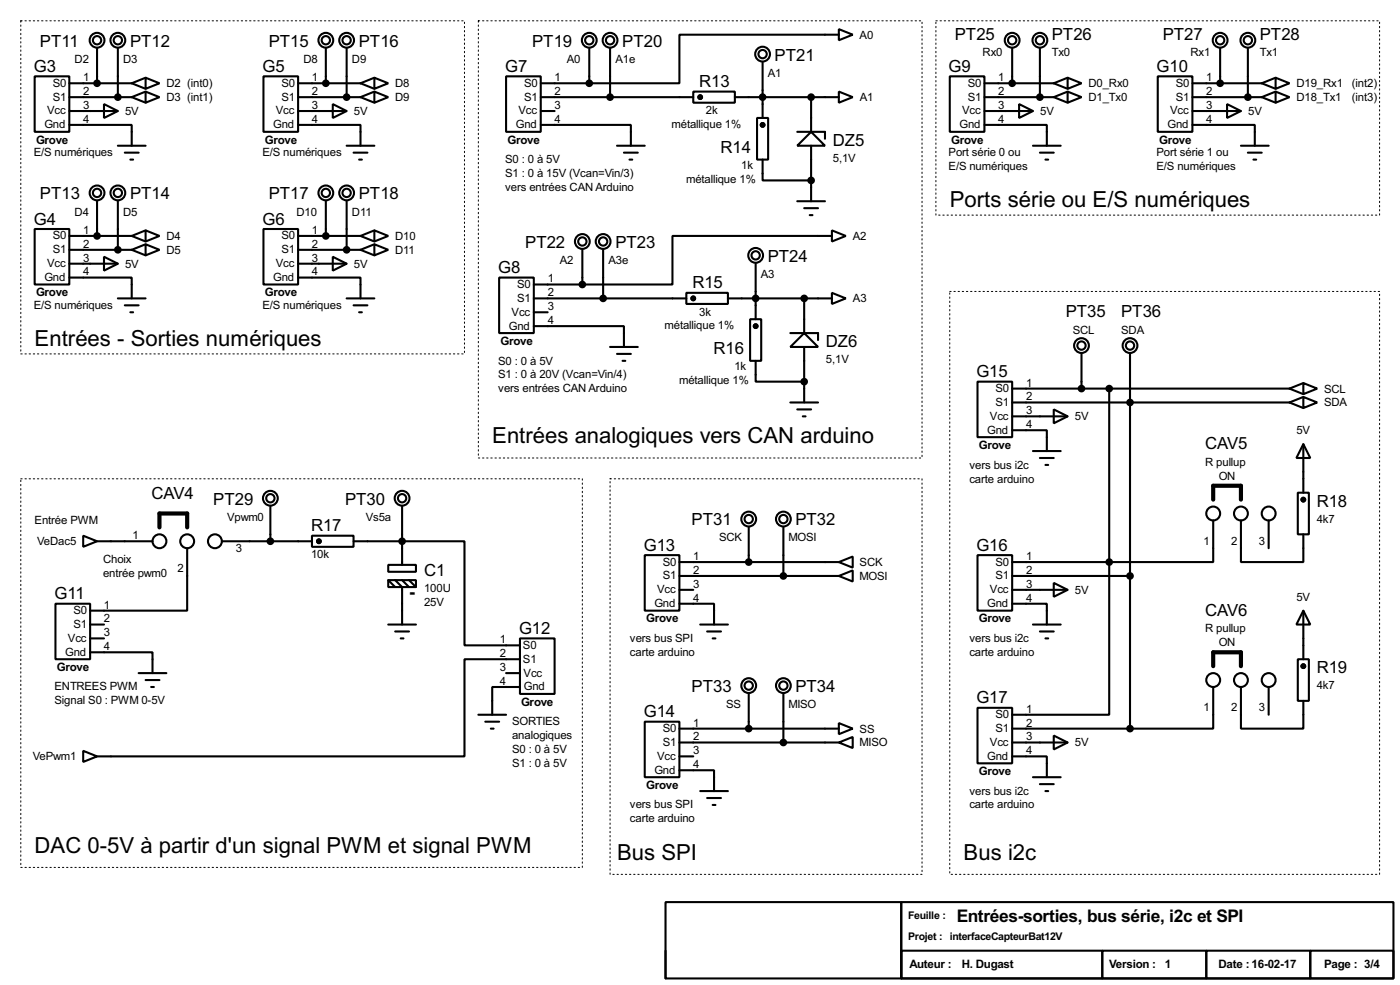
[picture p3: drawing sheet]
<svg xmlns="http://www.w3.org/2000/svg" width="256mm" height="180mm" viewBox="0 0 256 180" stroke-linecap="round" stroke-linejoin="round" font-family="sans-serif">
<g fill="none" stroke="#000" stroke-width=".38">
<path d="M6.3 14h6.4v10.1h-6.4zM12.7 17.8h11.4M12.7 15.2h11.4M17.8 8.9v6.3M19 19l2.6 1.3-2.6 1.3zM21.6 8.9v8.9M24.1 15.2l2.6 1.1M24.1 17.8l2.6 1M26.7 14.2l2.5 1-2.5 1.1zM26.7 16.8l2.5 1-2.5 1zM26.7 14.2l-2.6 1M26.7 16.8l-2.6 1"/>
<path d="M48.3 14h6.3v10.1h-6.3zM54.6 17.8h11.4M54.6 15.2h11.4M59.7 8.9v6.3M61 19l2.5 1.3-2.5 1.3zM63.5 8.9v8.9M66 15.2l2.6 1.1M66 17.8l2.6 1M68.6 14.2l2.5 1-2.5 1.1zM68.6 16.8l2.5 1-2.5 1zM68.6 14.2l-2.6 1M68.6 16.8l-2.6 1"/>
<path d="M92.7 14h6.4v10.1h-6.4zM99.1 17.8h27.9M99.1 15.2h8.8M107.9 8.9v6.3M111.8 8.9v8.9M127 16.8h7.6v2h-7.6zM128.3 17.5v.5M134.6 17.8h19.1M139.7 11.4v10.2M148.6 17.8v6.3M153.7 5.3l2.5 1-2.5 1.1zM153.7 16.8l2.5 1-2.5 1z"/>
<path d="M153.7 6.3h-29.2v8.9h-16.6M174 14h6.3v10.1h-6.3zM180.3 17.8h12.7M180.3 15.2h12.7M185.4 8.9v6.3M186.7 19l2.5 1.3-2.5 1.3zM190.5 8.9v8.9M193 15.2l2.6 1.1M193 17.8l2.6 1M195.6 14.2l2.5 1-2.5 1.1zM195.6 16.8l2.5 1-2.5 1zM195.6 14.2l-2.6 1"/>
<path d="M195.6 16.8l-2.6 1M212.1 14h6.3v10.1h-6.3zM218.4 17.8h12.7M218.4 15.2h12.7M223.5 8.9v6.3M224.8 19l2.5 1.3-2.5 1.3zM228.6 8.9v8.9M231.1 15.2l2.6 1.1M231.1 17.8l2.6 1M233.7 14.2l2.5 1-2.5 1.1zM233.7 16.8l2.5 1-2.5 1zM233.7 14.2l-2.6 1"/>
<path d="M233.7 16.8l-2.6 1M12.7 22.9h11.4v3.8M12.7 20.3h8.9M17.8 36.8v6.4M21.6 36.8v8.9M21.6 26.7h5.1M22.9 27.9h2.5M23.9 29.2h.5M54.6 22.9h11.4v3.8M54.6 20.3h8.9M59.7 36.8v6.4M63.5 36.8v8.9"/>
<path d="M63.5 26.7h5.1M64.8 27.9h2.5M65.8 29.2h.5M99.1 22.9h16.5v3.8M99.1 20.3h2.5M113 26.7h5.1M114.3 27.9h2.5M115.3 29.2h.5M138.7 21.6h2v7.6h-2zM139.4 22.9h.6M139.7 29.2v3.8h8.9M146 24.1h5.1v1.3"/>
<path d="M146 36.8h5.1M147.3 38.1h2.6M148.3 39.4h.5M148.6 24.1l2.5 2.6h-5.1zM148.6 26.7v10.1M180.3 22.9h11.5v3.8M180.3 20.3h8.9M189.2 26.7h5.1M190.5 27.9h2.5M191.5 29.2h.5M218.4 22.9h11.5v3.8M218.4 20.3h8.9"/>
<path d="M227.3 26.7h5.1M228.6 27.9h2.5M229.6 29.2h.5M6.3 41.9h6.4v10.2h-6.4zM12.7 50.8h11.4v3.8M12.7 48.3h8.9M12.7 43.2h11.4M12.7 45.7h11.4M19 47l2.6 1.3-2.6 1.2zM21.6 54.6h5.1M22.9 55.9h2.5M23.9 57.1h.5"/>
<path d="M24.1 43.2l2.6 1M24.1 45.7l2.6 1M26.7 42.2l2.5 1-2.5 1zM26.7 44.7l2.5 1-2.5 1zM26.7 42.2l-2.6 1M26.7 44.7l-2.6 1M48.3 41.9h6.3v10.2h-6.3zM54.6 50.8h11.4v3.8M54.6 48.3h8.9M54.6 43.2h11.4M54.6 45.7h11.4M61 47l2.5 1.3-2.5 1.2z"/>
<path d="M63.5 54.6h5.1M64.8 55.9h2.5M65.8 57.1h.5M66 43.2l2.6 1M66 45.7l2.6 1M68.6 42.2l2.5 1-2.5 1zM68.6 44.7l2.5 1-2.5 1zM68.6 42.2l-2.6 1M68.6 44.7l-2.6 1M91.4 50.8h6.4v10.2h-6.4zM97.8 59.7h16.5v3.8M97.8 54.6h27.9"/>
<path d="M97.8 52.1h8.9M97.8 57.1h2.5M106.7 45.7v6.4M110.5 45.7v8.9M125.7 53.6h7.6v2h-7.6zM127 54.4v.5M133.3 54.6h19.1M137.4 58.4h2v7.6h-2zM138.2 59.7h.5M138.4 48.3v10.1M147.3 54.6v6.4M152.4 42.2l2.5 1-2.5 1z"/>
<path d="M152.4 53.6l2.5 1-2.5 1zM152.4 43.2h-29.2v8.9h-16.5M111.8 63.5h5M113 64.8h2.6M114 66h.6M138.4 66v3.8h8.9M144.8 73.7h5.1M144.8 61h5.1v1.2M146 74.9h2.6M147.1 76.2h.5M147.3 61l2.6 2.5h-5.1zM147.3 63.5v10.2"/>
<path d="M179.1 69.8h6.3v10.2h-6.3zM185.4 78.7h6.4v3.8M185.4 76.2h10.2M185.4 73.7h50.8M185.4 71.1h50.8M193 74.9l2.6 1.3-2.6 1.3zM198.1 64.8v6.3M203.2 71.1v31.8M207 64.8v68.5M236.2 73.7l2.6 1M236.2 71.1l2.6 1M238.8 72.6l2.5 1.1-2.5 1z"/>
<path d="M238.8 70.1l2.5 1-2.5 1zM238.8 72.6l-2.6 1.1M238.8 70.1l-2.6 1M15.2 98l2.6 1.1-2.6 1zM17.8 99.1h10.1M40.6 99.1h16.5M49.5 92.7v6.4M57.1 98h7.7v2.1h-7.7zM58.4 98.8v.5M64.8 99.1h20.3v19h10.1M73.7 92.7v10.7M137.2 96.5v6.4"/>
<path d="M143.5 96.5v8.9M189.2 82.5h5.1M190.5 83.8h2.5M191.5 85.1h.5M222.2 95.2v7.7h-19M227.3 95.2v7.7h11.5v-5.1M232.4 95.2v5.1M237.7 90.2h2.1v7.6h-2.1zM238.5 91.4h.5M238.8 81.3l1.2 2.5h-2.5zM238.8 81.3v8.9M10.2 110.5h6.3v10.1h-6.3z"/>
<path d="M16.5 119.4h11.4v3.8M16.5 116.8h2.5M16.5 114.3h2.5M34.3 100.3v11.5h-17.8M71.1 103.4h5.1v1.2h-5.1zM71.1 106.2h5.1v1.2h-5.1zM71.1 114.3h5.1M71.1 106.2l1.3 1.2M72.4 106.2l1.3 1.2v6.9M72.4 115.6h2.5M73.4 116.8h.5M73.7 106.2l1.2 1.2"/>
<path d="M74.9 106.2l1.3 1.2M95.2 116.8h6.4v10.2h-6.4zM118.1 101.6h6.4v10.2h-6.4zM124.5 110.5h6.3v3.8M124.5 107.9h2.5M124.5 102.9h29.2M124.5 105.4h29.2M128.3 114.3h5M129.5 115.6h2.6M130.6 116.8h.5M153.7 102.9l2.5-1v2zM153.7 105.4l2.5-1v2z"/>
<path d="M179.1 101.6h6.3v10.2h-6.3zM185.4 110.5h6.4v3.8M185.4 107.9h10.2M185.4 102.9h17.8M185.4 105.4h21.6M189.2 114.3h5.1M190.5 115.6h2.5M191.5 116.8h.5M193 106.7l2.6 1.2-2.6 1.3zM203.2 102.9v27.9h-17.8M238.8 111.8l1.2 2.5h-2.5zM238.8 111.8v8.8"/>
<path d="M15.2 137.4l2.6 1-2.6 1zM25.4 123.2h5.1M26.7 124.5h2.5M27.7 125.7h.5M87.6 130.8h5.1M88.9 132.1h2.5M89.9 133.3h.5M92.7 123.2h2.5M95.2 125.7h-5v5.1M95.2 120.6h-10.1v17.8h-67.3M118.1 132.1h6.4v10.1h-6.4zM124.5 135.9h29.2"/>
<path d="M124.5 133.3h29.2M124.5 138.4h2.5M137.2 127v6.3M143.5 127v8.9M153.7 132.3l2.5 1-2.5 1.1zM153.7 135.9l2.5-1v2zM179.1 129.5h6.3v10.2h-6.3zM185.4 138.4h6.4v3.8M185.4 135.9h10.2M185.4 133.3h21.6M193 134.6l2.6 1.3-2.6 1.3zM222.2 125.7v7.6h-15.2"/>
<path d="M227.3 125.7v7.6h11.5v-5M232.4 125.7v5.1M237.7 120.6h2.1v7.7h-2.1zM238.5 121.9h.5M124.5 141h6.3v3.8M128.3 144.8h5M129.5 146h2.6M130.6 147.3h.5M189.2 142.2h5.1M190.5 143.5h2.5M191.5 144.8h.5M121.9 165.1h43.2v14h-43.2z"/>
<path d="M121.9 174v5.1M165.1 165.1h90.2v14h-90.2zM165.1 174h36.8v5.1h-36.8zM165.1 174v5.1M201.9 174h19.1v5.1h-19.1zM221 174h19v5.1h-19zM240 174h15.3v5.1h-15.3z"/>
<circle cx="17.8" cy="7.4" r="1.35"/>
<circle cx="17.8" cy="7.4" r=".76"/>
<circle cx="21.6" cy="7.4" r="1.35"/>
<circle cx="21.6" cy="7.4" r=".76"/>
<circle cx="59.7" cy="7.4" r="1.35"/>
<circle cx="59.7" cy="7.4" r=".76"/>
<circle cx="63.5" cy="7.4" r="1.35"/>
<circle cx="63.5" cy="7.4" r=".76"/>
<circle cx="107.9" cy="7.4" r="1.35"/>
<circle cx="107.9" cy="7.4" r=".76"/>
<circle cx="111.8" cy="7.4" r="1.35"/>
<circle cx="111.8" cy="7.4" r=".76"/>
<circle cx="128.3" cy="17.8" r=".34"/>
<circle cx="139.7" cy="9.9" r="1.35"/>
<circle cx="139.7" cy="9.9" r=".76"/>
<circle cx="185.4" cy="7.4" r="1.35"/>
<circle cx="185.4" cy="7.4" r=".76"/>
<circle cx="190.5" cy="7.4" r="1.35"/>
<circle cx="190.5" cy="7.4" r=".76"/>
<circle cx="223.5" cy="7.4" r="1.35"/>
<circle cx="223.5" cy="7.4" r=".76"/>
<circle cx="228.6" cy="7.4" r="1.35"/>
<circle cx="228.6" cy="7.4" r=".76"/>
<circle cx="17.8" cy="35.3" r="1.35"/>
<circle cx="17.8" cy="35.3" r=".76"/>
<circle cx="21.6" cy="35.3" r="1.35"/>
<circle cx="21.6" cy="35.3" r=".76"/>
<circle cx="59.7" cy="35.3" r="1.35"/>
<circle cx="59.7" cy="35.3" r=".76"/>
<circle cx="63.5" cy="35.3" r="1.35"/>
<circle cx="63.5" cy="35.3" r=".76"/>
<circle cx="139.7" cy="22.9" r=".34"/>
<circle cx="106.7" cy="44.2" r="1.35"/>
<circle cx="106.7" cy="44.2" r=".76"/>
<circle cx="110.5" cy="44.2" r="1.35"/>
<circle cx="110.5" cy="44.2" r=".76"/>
<circle cx="127" cy="54.6" r=".34"/>
<circle cx="138.4" cy="46.7" r="1.35"/>
<circle cx="138.4" cy="46.7" r=".76"/>
<circle cx="138.4" cy="59.7" r=".34"/>
<circle cx="198.1" cy="63.2" r="1.35"/>
<circle cx="198.1" cy="63.2" r=".76"/>
<circle cx="207" cy="63.2" r="1.35"/>
<circle cx="207" cy="63.2" r=".76"/>
<circle cx="29.2" cy="99.1" r="1.27"/>
<circle cx="34.3" cy="99.1" r="1.27"/>
<circle cx="39.4" cy="99.1" r="1.27"/>
<circle cx="49.5" cy="91.2" r="1.35"/>
<circle cx="49.5" cy="91.2" r=".76"/>
<circle cx="58.4" cy="99.1" r=".34"/>
<circle cx="73.7" cy="91.2" r="1.35"/>
<circle cx="73.7" cy="91.2" r=".76"/>
<circle cx="137.2" cy="95" r="1.35"/>
<circle cx="137.2" cy="95" r=".76"/>
<circle cx="143.5" cy="95" r="1.35"/>
<circle cx="143.5" cy="95" r=".76"/>
<circle cx="222.2" cy="94" r="1.27"/>
<circle cx="227.3" cy="94" r="1.27"/>
<circle cx="232.4" cy="94" r="1.27"/>
<circle cx="238.8" cy="91.4" r=".34"/>
<circle cx="137.2" cy="125.5" r="1.35"/>
<circle cx="137.2" cy="125.5" r=".76"/>
<circle cx="143.5" cy="125.5" r="1.35"/>
<circle cx="143.5" cy="125.5" r=".76"/>
<circle cx="222.2" cy="124.5" r="1.27"/>
<circle cx="227.3" cy="124.5" r="1.27"/>
<circle cx="232.4" cy="124.5" r="1.27"/>
<circle cx="238.8" cy="121.9" r=".34"/>
</g>
<path d="M3.8 3.8h81.3v61h-81.3zM87.6 3.8h81.3v80h-81.3zM171.4 3.8h81.3v35.6h-81.3zM174 53.3h78.7v106.7h-78.7zM3.8 87.6h102.9v71.1h-102.9zM111.8 87.6h57.1v72.4h-57.1z" fill="none" stroke="#fff" stroke-width=".18"/>
<path d="M3.8 3.8h81.3v61h-81.3zM87.6 3.8h81.3v80h-81.3zM171.4 3.8h81.3v35.6h-81.3zM174 53.3h78.7v106.7h-78.7zM3.8 87.6h102.9v71.1h-102.9zM111.8 87.6h57.1v72.4h-57.1z" fill="none" stroke="#000" stroke-width=".18" stroke-dasharray=".3 .5"/>
<g fill="#000" stroke="#000" stroke-width=".38">
<circle cx="17.8" cy="15.2" r=".51"/>
<circle cx="21.6" cy="17.8" r=".51"/>
<circle cx="59.7" cy="15.2" r=".51"/>
<circle cx="63.5" cy="17.8" r=".51"/>
<circle cx="107.9" cy="15.2" r=".51"/>
<circle cx="111.8" cy="17.8" r=".51"/>
<circle cx="139.7" cy="17.8" r=".51"/>
<circle cx="148.6" cy="17.8" r=".51"/>
<circle cx="185.4" cy="15.2" r=".51"/>
<circle cx="190.5" cy="17.8" r=".51"/>
<circle cx="223.5" cy="15.2" r=".51"/>
<circle cx="228.6" cy="17.8" r=".51"/>
<circle cx="148.6" cy="33" r=".51"/>
<circle cx="17.8" cy="43.2" r=".51"/>
<circle cx="21.6" cy="45.7" r=".51"/>
<circle cx="59.7" cy="43.2" r=".51"/>
<circle cx="63.5" cy="45.7" r=".51"/>
<circle cx="106.7" cy="52.1" r=".51"/>
<circle cx="110.5" cy="54.6" r=".51"/>
<circle cx="138.4" cy="54.6" r=".51"/>
<circle cx="147.3" cy="54.6" r=".51"/>
<circle cx="147.3" cy="69.8" r=".51"/>
<circle cx="198.1" cy="71.1" r=".51"/>
<circle cx="203.2" cy="71.1" r=".51"/>
<circle cx="207" cy="73.7" r=".51"/>
<circle cx="49.5" cy="99.1" r=".51"/>
<circle cx="73.7" cy="99.1" r=".51"/>
<circle cx="137.2" cy="102.9" r=".51"/>
<circle cx="143.5" cy="105.4" r=".51"/>
<circle cx="203.2" cy="102.9" r=".51"/>
<circle cx="207" cy="105.4" r=".51"/>
<circle cx="137.2" cy="133.3" r=".51"/>
<circle cx="143.5" cy="135.9" r=".51"/>
<circle cx="207" cy="133.3" r=".51"/>
</g>
<path d="M29.2 96.5v-2.5h5.1v2.5M222.2 91.4v-2.5h5.1v2.5M222.2 121.9v-2.5h5.1v2.5" fill="none" stroke="#000" stroke-width=".76"/>
<g font-size="4.5">
<text x="174" y="37.9">Ports série ou E/S numériques</text>
<text x="6.3" y="63.3">Entrées - Sorties numériques</text>
<text x="90.2" y="81.1">Entrées analogiques vers CAN arduino</text>
<text x="6.3" y="156">DAC 0-5V à partir d'un signal PWM et signal PWM</text>
<text x="113" y="157.3">Bus SPI</text>
<text x="176.5" y="157.3">Bus i2c</text>
</g>
<g font-size="3.6">
<text x="74.9" y="109.5">-</text>
<text x="175.3" y="168.7">Entrées-sorties, bus série, i2c et SPI</text>
</g>
<g font-size="3.4">
<text x="7.3" y="8.6">PT11</text>
<text x="23.8" y="8.6">PT12</text>
<text x="49.2" y="8.6">PT15</text>
<text x="65.7" y="8.6">PT16</text>
<text x="97.5" y="8.6">PT19</text>
<text x="114" y="8.6">PT20</text>
<text x="141.9" y="11.1">PT21</text>
<text x="174.9" y="7.3">PT25</text>
<text x="192.7" y="7.3">PT26</text>
<text x="213" y="7.3">PT27</text>
<text x="230.8" y="7.3">PT28</text>
<text x="6.2" y="13.2">G3</text>
<text x="48.1" y="13.2">G5</text>
<text x="92.5" y="13.2">G7</text>
<text x="128.1" y="16">R13</text>
<text x="173.8" y="13.2">G9</text>
<text x="211.9" y="13.2">G10</text>
<text x="132" y="28">R14</text>
<text x="152.6" y="26.7">DZ5</text>
<text x="6.2" y="41.1">G4</text>
<text x="7.3" y="36.5">PT13</text>
<text x="23.8" y="36.5">PT14</text>
<text x="48.1" y="41.1">G6</text>
<text x="49.2" y="36.5">PT17</text>
<text x="65.7" y="36.5">PT18</text>
<text x="96.2" y="45.4">PT22</text>
<text x="112.7" y="45.4">PT23</text>
<text x="140.6" y="47.9">PT24</text>
<text x="91.3" y="50">G8</text>
<text x="126.8" y="52.8">R15</text>
<text x="195.2" y="58.1">PT35</text>
<text x="205.4" y="58.1">PT36</text>
<text x="130.7" y="64.8">R16</text>
<text x="151.3" y="63.5">DZ6</text>
<text x="178.9" y="69">G15</text>
<text x="220.8" y="82.3">CAV5</text>
<text x="27.8" y="91.3">CAV4</text>
<text x="39.1" y="92.4">PT29</text>
<text x="63.2" y="92.4">PT30</text>
<text x="241.2" y="92.8">R18</text>
<text x="57" y="97.2">R17</text>
<text x="117.9" y="100.8">G13</text>
<text x="126.7" y="96.1">PT31</text>
<text x="145.7" y="96.1">PT32</text>
<text x="178.9" y="100.8">G16</text>
<text x="77.7" y="105.4">C1</text>
<text x="10" y="109.6">G11</text>
<text x="220.8" y="112.7">CAV6</text>
<text x="95.1" y="116">G12</text>
<text x="241.2" y="123.2">R19</text>
<text x="117.9" y="131.2">G14</text>
<text x="126.7" y="126.6">PT33</text>
<text x="145.7" y="126.6">PT34</text>
<text x="178.9" y="128.7">G17</text>
</g>
<g font-size="2.4">
<text x="6.6" y="26.3">Grove</text>
<text x="48.5" y="26.3">Grove</text>
<text x="93" y="26.3">Grove</text>
<text x="174.2" y="26.3">Grove</text>
<text x="212.3" y="26.3">Grove</text>
<text x="6.6" y="54.2">Grove</text>
<text x="48.5" y="54.2">Grove</text>
<text x="91.7" y="63.1">Grove</text>
<text x="179.3" y="82.2">Grove</text>
<text x="118.4" y="113.9">Grove</text>
<text x="179.3" y="113.9">Grove</text>
<text x="10.4" y="122.8">Grove</text>
<text x="95.5" y="129.2">Grove</text>
<text x="179.3" y="141.9">Grove</text>
<text x="118.4" y="144.4">Grove</text>
<text x="166.6" y="177.2">Auteur :</text>
<text x="176.2" y="177.2">H. Dugast</text>
<text x="203.2" y="177.2">Version : 1</text>
<text x="223.2" y="177.2">Date :16-02-17</text>
<text x="242.6" y="177.2">Page : 3/4</text>
</g>
<g font-size="2.3">
<text x="13.7" y="11.5">D2</text>
<text x="22.6" y="11.5">D3</text>
<text x="55.6" y="11.5">D8</text>
<text x="64.5" y="11.5">D9</text>
<text x="103.8" y="11.5">A0</text>
<text x="112.7" y="11.5">A1e</text>
<text x="157.5" y="7.1">A0</text>
<text x="180" y="10.2">Rx0</text>
<text x="192.7" y="10.2">Tx0</text>
<text x="218.1" y="10.2">Rx1</text>
<text x="230.8" y="10.2">Tx1</text>
<text x="9.7" y="15.9">S0</text>
<text x="15.2" y="17.4">2</text>
<text x="15.2" y="14.9">1</text>
<text x="30.5" y="16">D2 (int0)</text>
<text x="51.6" y="15.9">S0</text>
<text x="57.1" y="17.4">2</text>
<text x="57.1" y="14.9">1</text>
<text x="72.4" y="16">D8</text>
<text x="96" y="15.9">S0</text>
<text x="101.6" y="17.4">2</text>
<text x="101.6" y="14.9">1</text>
<text x="140.6" y="14.1">A1</text>
<text x="177.3" y="15.9">S0</text>
<text x="182.9" y="17.4">2</text>
<text x="182.9" y="14.9">1</text>
<text x="199.4" y="16">D0_Rx0</text>
<text x="215.4" y="15.9">S0</text>
<text x="221" y="17.4">2</text>
<text x="221" y="14.9">1</text>
<text x="237.5" y="16">D19_Rx1 (int2)</text>
<text x="8.1" y="23.5">Gnd</text>
<text x="8.6" y="21">Vcc</text>
<text x="9.7" y="18.4">S1</text>
<text x="15.2" y="19.9">3</text>
<text x="15.2" y="22.5">4</text>
<text x="22.9" y="21">5V</text>
<text x="30.5" y="18.5">D3 (int1)</text>
<text x="50" y="23.5">Gnd</text>
<text x="50.5" y="21">Vcc</text>
<text x="51.6" y="18.4">S1</text>
<text x="57.1" y="19.9">3</text>
<text x="57.1" y="22.5">4</text>
<text x="64.8" y="21">5V</text>
<text x="72.4" y="18.5">D9</text>
<text x="94.5" y="23.5">Gnd</text>
<text x="95" y="21">Vcc</text>
<text x="96" y="18.4">S1</text>
<text x="101.6" y="19.9">3</text>
<text x="101.6" y="22.5">4</text>
<text x="123" y="23.5">métallique 1%</text>
<text x="129.3" y="20.9">2k</text>
<text x="157.5" y="18.5">A1</text>
<text x="175.8" y="23.5">Gnd</text>
<text x="176.3" y="21">Vcc</text>
<text x="177.3" y="18.4">S1</text>
<text x="182.9" y="19.9">3</text>
<text x="182.9" y="22.5">4</text>
<text x="190.5" y="21">5V</text>
<text x="199.4" y="18.5">D1_Tx0</text>
<text x="213.9" y="23.5">Gnd</text>
<text x="214.4" y="21">Vcc</text>
<text x="215.4" y="18.4">S1</text>
<text x="221" y="19.9">3</text>
<text x="221" y="22.5">4</text>
<text x="228.6" y="21">5V</text>
<text x="237.5" y="18.5">D18_Tx1</text>
<text x="247.6" y="18.4">(int3)</text>
<text x="6.2" y="28.6">E/S numériques</text>
<text x="48.1" y="28.6">E/S numériques</text>
<text x="92.5" y="29.9">S0 : 0 à 5V</text>
<text x="152.6" y="29.7">5,1V</text>
<text x="173.8" y="28.6">Port série 0 ou</text>
<text x="211.9" y="28.6">Port série 1 ou</text>
<text x="92.5" y="32.4">S1 : 0 à 15V (Vcan=Vin/3)</text>
<text x="92.5" y="35">vers entrées CAN Arduino</text>
<text x="125.7" y="33.5">métallique 1%</text>
<text x="135.8" y="30.9">1k</text>
<text x="173.8" y="31.2">E/S numériques</text>
<text x="211.9" y="31.2">E/S numériques</text>
<text x="13.7" y="39.5">D4</text>
<text x="22.6" y="39.5">D5</text>
<text x="54.3" y="39.5">D10</text>
<text x="64.5" y="39.5">D11</text>
<text x="9.7" y="43.8">S0</text>
<text x="9.7" y="46.4">S1</text>
<text x="15.2" y="47.9">3</text>
<text x="15.2" y="45.3">2</text>
<text x="15.2" y="42.8">1</text>
<text x="30.5" y="43.9">D4</text>
<text x="30.5" y="46.4">D5</text>
<text x="51.6" y="43.8">S0</text>
<text x="51.6" y="46.4">S1</text>
<text x="57.1" y="47.9">3</text>
<text x="57.1" y="45.3">2</text>
<text x="57.1" y="42.8">1</text>
<text x="72.4" y="43.9">D10</text>
<text x="72.4" y="46.4">D11</text>
<text x="156.2" y="43.9">A2</text>
<text x="8.1" y="51.4">Gnd</text>
<text x="8.6" y="48.9">Vcc</text>
<text x="15.2" y="50.4">4</text>
<text x="22.9" y="49">5V</text>
<text x="50" y="51.4">Gnd</text>
<text x="50.5" y="48.9">Vcc</text>
<text x="57.1" y="50.4">4</text>
<text x="64.8" y="49">5V</text>
<text x="94.7" y="52.7">S0</text>
<text x="100.3" y="51.7">1</text>
<text x="102.6" y="48.3">A2</text>
<text x="111.5" y="48.3">A3e</text>
<text x="139.4" y="50.9">A3</text>
<text x="6.2" y="56.6">E/S numériques</text>
<text x="48.1" y="56.6">E/S numériques</text>
<text x="93.7" y="57.8">Vcc</text>
<text x="94.7" y="55.2">S1</text>
<text x="100.3" y="56.8">3</text>
<text x="100.3" y="59.3">4</text>
<text x="100.3" y="54.2">2</text>
<text x="128.1" y="57.7">3k</text>
<text x="156.3" y="55.3">A3</text>
<text x="93.2" y="60.3">Gnd</text>
<text x="121.8" y="60.3">métallique 1%</text>
<text x="196.5" y="61">SCL</text>
<text x="205.4" y="61">SDA</text>
<text x="91.3" y="66.7">S0 : 0 à 5V</text>
<text x="91.3" y="69.3">S1 : 0 à 20V (Vcan=Vin/4)</text>
<text x="91.3" y="71.8">vers entrées CAN Arduino</text>
<text x="124.4" y="70.3">métallique 1%</text>
<text x="134.5" y="67.8">1k</text>
<text x="151.3" y="66.5">5,1V</text>
<text x="182.4" y="71.8">S0</text>
<text x="188" y="70.7">1</text>
<text x="242.6" y="71.8">SCL</text>
<text x="181.4" y="76.8">Vcc</text>
<text x="182.4" y="74.3">S1</text>
<text x="188" y="75.8">3</text>
<text x="188" y="73.3">2</text>
<text x="196.9" y="76.9">5V</text>
<text x="242.6" y="74.4">SDA</text>
<text x="180.8" y="79.4">Gnd</text>
<text x="188" y="78.4">4</text>
<text x="237.5" y="79.5">5V</text>
<text x="177.6" y="85.8">vers bus i2c</text>
<text x="177.6" y="88.3">carte arduino</text>
<text x="220.8" y="85.2">R pullup</text>
<text x="223.3" y="87.8">ON</text>
<text x="6.3" y="95.9">Entrée PWM</text>
<text x="41.6" y="95.3">Vpwm0</text>
<text x="67" y="95.3">Vs5a</text>
<text x="241.2" y="95.7">4k7</text>
<text x="6.8" y="99.8">VeDac5</text>
<text x="24.3" y="98.7">1</text>
<text x="43.2" y="101">3</text>
<text x="131.7" y="99.1">SCK</text>
<text x="144.4" y="99.1">MOSI</text>
<text x="220.5" y="99.7">1</text>
<text x="225.6" y="99.7">2</text>
<text x="230.6" y="99.7">3</text>
<text x="18.9" y="103.1">Choix</text>
<text x="18.9" y="105.7">entrée pwm0</text>
<text x="32.5" y="104.8">2</text>
<text x="57" y="102.2">10k</text>
<text x="121.4" y="103.5">S0</text>
<text x="121.4" y="106">S1</text>
<text x="127" y="107.6">3</text>
<text x="127" y="105">2</text>
<text x="127" y="102.5">1</text>
<text x="157.5" y="103.6">SCK</text>
<text x="157.5" y="106.1">MOSI</text>
<text x="182.4" y="103.5">S0</text>
<text x="182.4" y="106">S1</text>
<text x="188" y="107.6">3</text>
<text x="188" y="105">2</text>
<text x="188" y="102.5">1</text>
<text x="13.5" y="112.4">S0</text>
<text x="19" y="113.9">2</text>
<text x="19" y="111.4">1</text>
<text x="77.7" y="108.4">100U</text>
<text x="77.7" y="110.9">25V</text>
<text x="119.9" y="111.1">Gnd</text>
<text x="120.4" y="108.6">Vcc</text>
<text x="127" y="110.1">4</text>
<text x="180.8" y="111.1">Gnd</text>
<text x="181.4" y="108.6">Vcc</text>
<text x="188" y="110.1">4</text>
<text x="196.9" y="108.7">5V</text>
<text x="237.5" y="109.9">5V</text>
<text x="12.4" y="117.5">Vcc</text>
<text x="13.5" y="114.9">S1</text>
<text x="19" y="116.5">3</text>
<text x="19" y="119">4</text>
<text x="91.6" y="117.7">1</text>
<text x="95.8" y="118.7">S0</text>
<text x="115.4" y="117.5">vers bus SPI</text>
<text x="177.6" y="117.5">vers bus i2c</text>
<text x="220.8" y="115.7">R pullup</text>
<text x="223.3" y="118.2">ON</text>
<text x="11.9" y="120">Gnd</text>
<text x="91.6" y="122.8">3</text>
<text x="91.6" y="125.3">4</text>
<text x="91.6" y="120.3">2</text>
<text x="95.8" y="121.3">S1</text>
<text x="95.9" y="123.8">Vcc</text>
<text x="115.4" y="120">carte arduino</text>
<text x="177.6" y="120">carte arduino</text>
<text x="10" y="126.4">ENTREES PWM</text>
<text x="10" y="128.9">Signal S0 : PWM 0-5V</text>
<text x="96" y="126.4">Gnd</text>
<text x="133" y="129.6">SS</text>
<text x="144.4" y="129.6">MISO</text>
<text x="182.4" y="131.4">S0</text>
<text x="188" y="130.4">1</text>
<text x="220.5" y="130.2">1</text>
<text x="225.6" y="130.2">2</text>
<text x="230.6" y="130.2">3</text>
<text x="241.2" y="126.2">4k7</text>
<text x="93.8" y="132.7">SORTIES</text>
<text x="93.8" y="135.3">analogiques</text>
<text x="93.8" y="137.8">S0 : 0 à 5V</text>
<text x="121.4" y="134">S0</text>
<text x="121.4" y="136.5">S1</text>
<text x="127" y="135.5">2</text>
<text x="127" y="133">1</text>
<text x="157.5" y="134.1">SS</text>
<text x="157.5" y="136.6">MISO</text>
<text x="181.4" y="136.5">Vcc</text>
<text x="182.4" y="134">S1</text>
<text x="188" y="135.5">3</text>
<text x="188" y="133">2</text>
<text x="196.9" y="136.6">5V</text>
<text x="6" y="139.1">VePwm1</text>
<text x="93.8" y="140.3">S1 : 0 à 5V</text>
<text x="119.9" y="141.6">Gnd</text>
<text x="120.4" y="139.1">Vcc</text>
<text x="127" y="138">3</text>
<text x="127" y="140.6">4</text>
<text x="180.8" y="139.1">Gnd</text>
<text x="188" y="138">4</text>
<text x="115.4" y="148">vers bus SPI</text>
<text x="177.6" y="145.4">vers bus i2c</text>
<text x="177.6" y="148">carte arduino</text>
<text x="115.4" y="150.5">carte arduino</text>
</g>
<g font-size="2.2">
<text x="166.4" y="172">Projet : interfaceCapteurBat12V</text>
<text x="166.4" y="168.2">Feuille :</text>
</g>
</svg>
